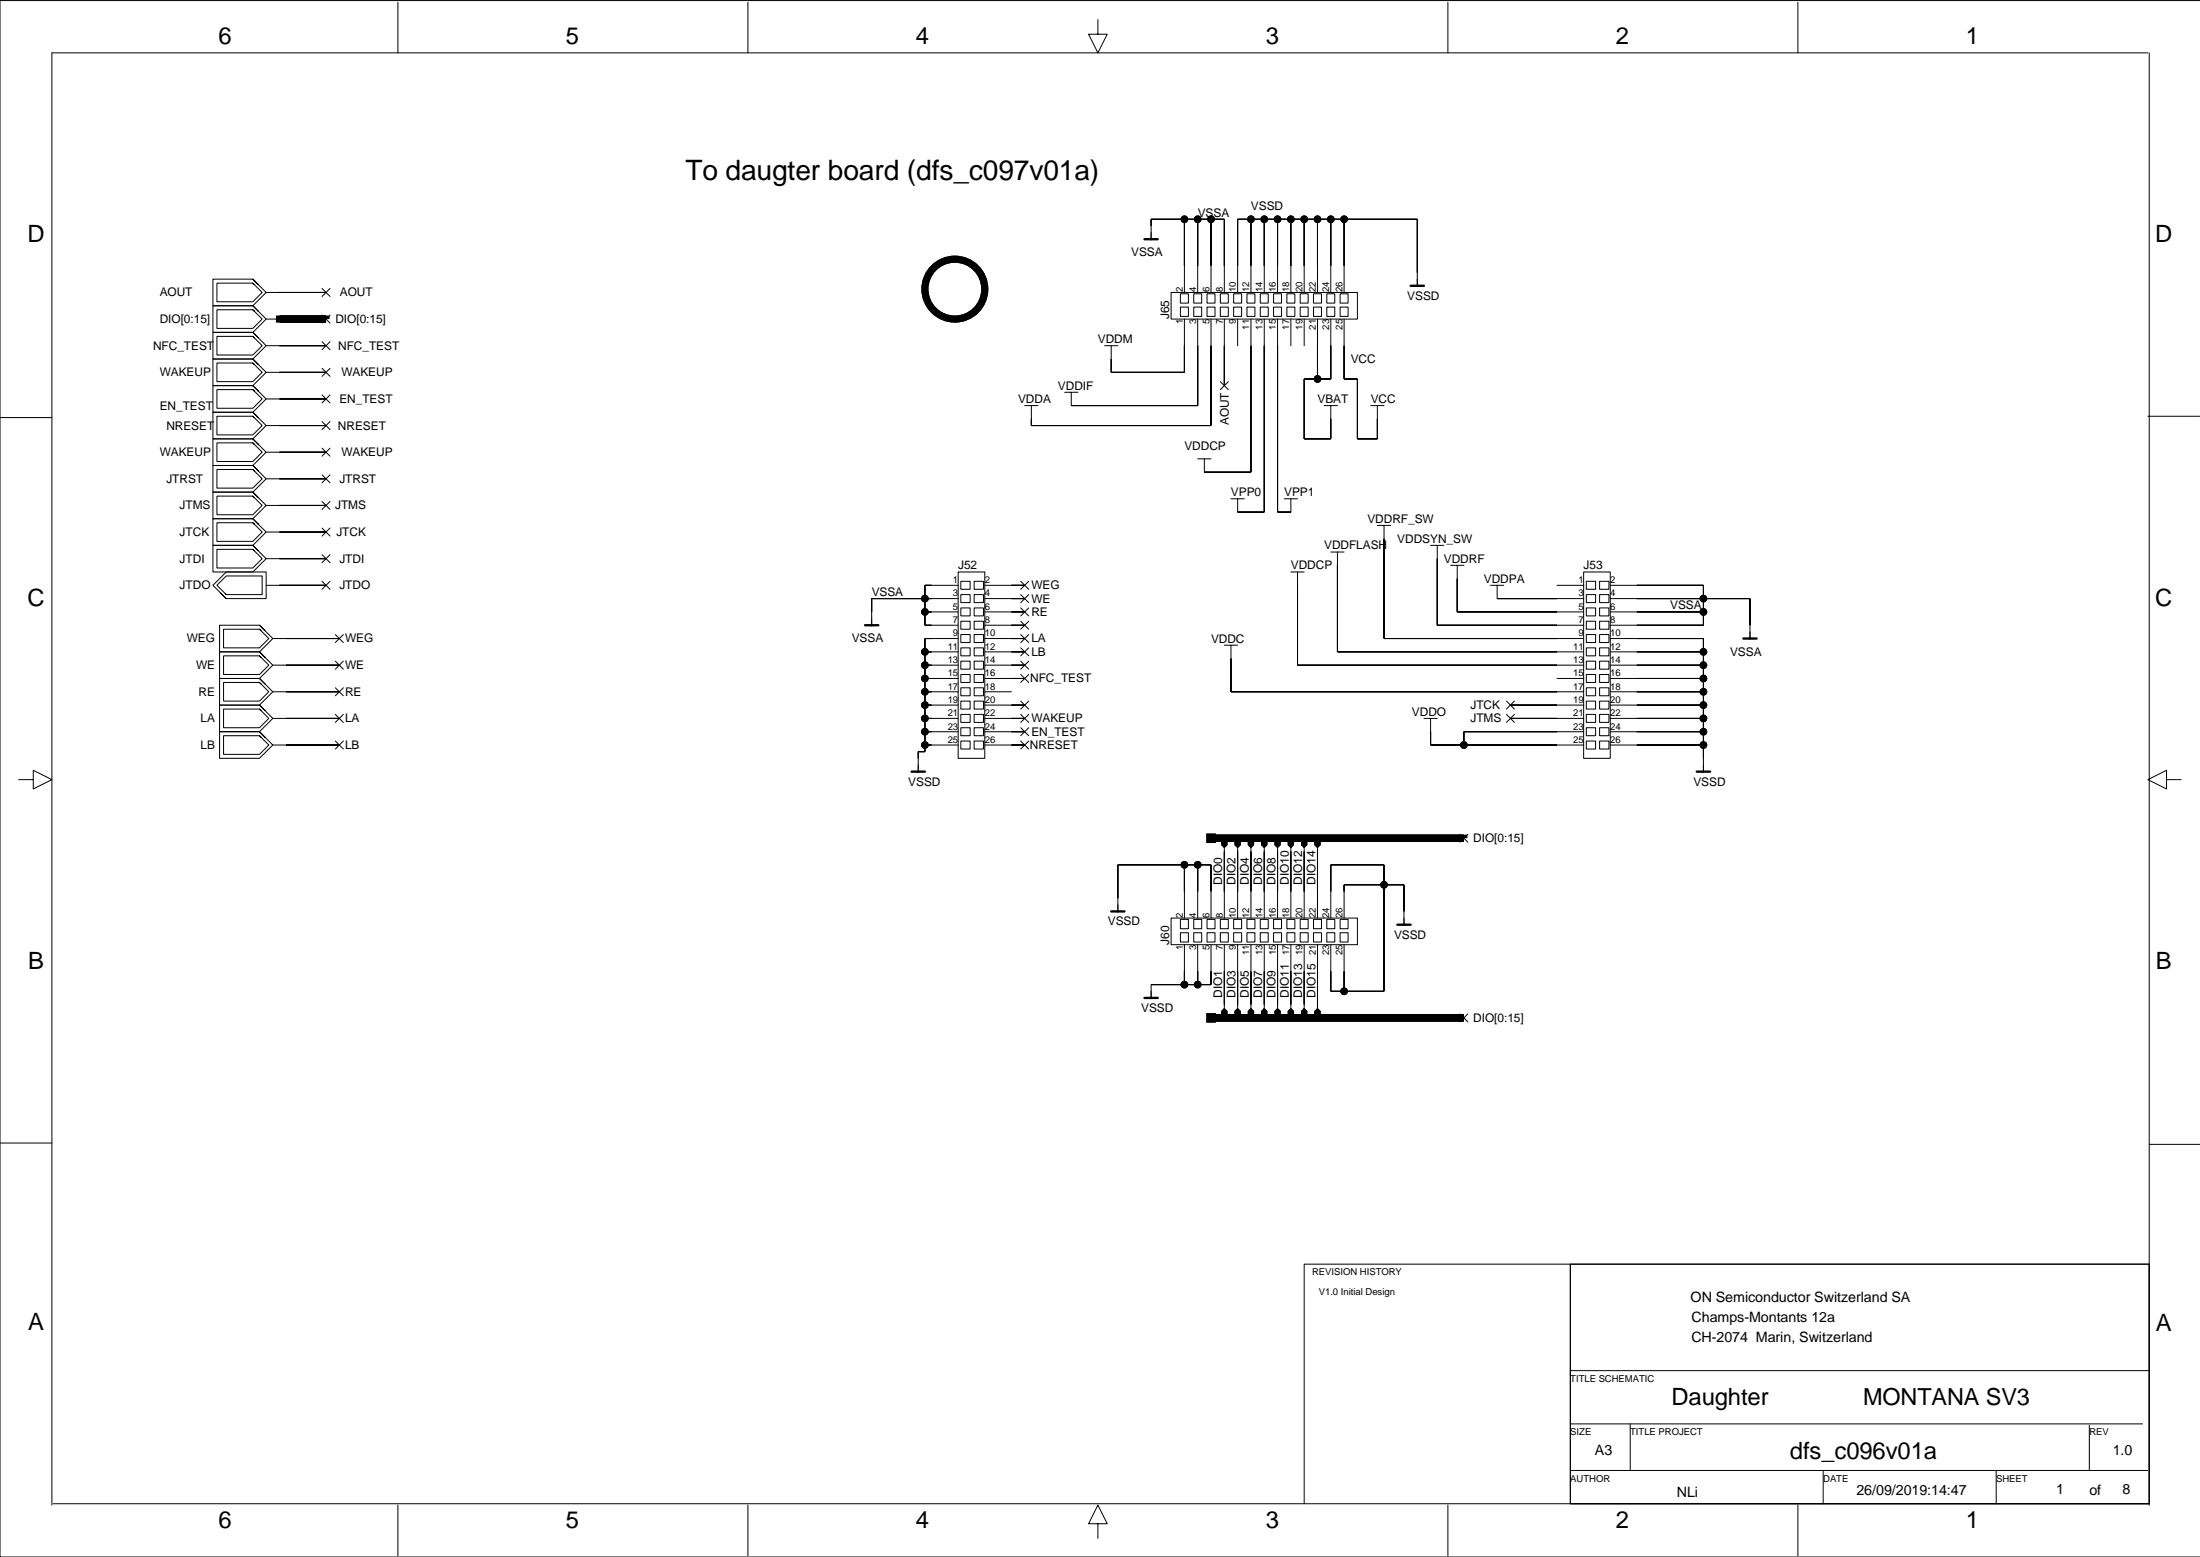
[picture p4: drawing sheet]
<svg xmlns="http://www.w3.org/2000/svg" width="420mm" height="297mm" viewBox="0 0 420 297" stroke-linecap="round" stroke-linejoin="round" font-family="sans-serif">
<g fill="none" stroke="#000" stroke-width=".19">
<path d="M75.9 .4v9.7M142.7 .4v9.7M209.5 3.7v2.8h1.8l-1.8 3.6-1.8-3.6h1.8M276.3 .4v9.7M343.1 .4v9.7M409.9 10.1h-400v277M410.1 10.1v277M419.9 .1h-419.9v296.9h419.9M48.2 54l.3 .3-.3-.3h-6.8v3.6h6.8l1.8-1.8-1.5-1.5M48.2 53.3l1.1 1-1.1-1h-7.6v5h7.6l2.6-2.5-1.5-1.5M48.2 59.1l.3 .2-.3-.2h-6.8v3.6h6.8l1.8-1.8-1.5-1.6M48.2 58.3l1.1 1-1.1-1h-7.6v5.1h7.6l2.6-2.5-1.5-1.6"/>
<path d="M50.8 55.8h11.4M53.3 55.8h.1M61.5 55l1.5 1.6M62.2 55.8h.1M63 55l-1.5 1.6M219.7 43.1h.1M219.7 45.6v-3.8h13.9v14M223.5 55.8h35.5v5.1h-35.5zM225.2 58.6h1.6v1.8h-1.6zM225.2 56h1.6v1.8h-1.6zM226 41.8v14M227.8 58.6h1.5v1.8h-1.5z"/>
<path d="M227.8 56h1.5v1.8h-1.5zM228.5 41.8v14M230.3 58.6h1.5v1.8h-1.5zM230.3 56h1.5v1.8h-1.5zM231.1 41.8v14M232.9 58.6h1.5v1.8h-1.5zM232.9 56h1.5v1.8h-1.5zM235.4 58.6h1.5v1.8h-1.5zM235.4 56h1.5v1.8h-1.5zM237.9 58.6h1.6v1.8h-1.6zM237.9 56h1.6v1.8h-1.6zM238.7 41.8v14"/>
<path d="M240.5 58.6h1.5v1.8h-1.5zM240.5 56h1.5v1.8h-1.5zM241.2 41.8v14M243 58.6h1.5v1.8h-1.5zM243 56h1.5v1.8h-1.5zM243.8 41.8v14M245.6 58.6h1.5v1.8h-1.5zM245.6 56h1.5v1.8h-1.5zM246.3 41.8v14M248.1 58.6h1.5v1.8h-1.5zM248.1 56h1.5v1.8h-1.5zM248.9 41.8v14"/>
<path d="M250.6 58.6h1.6v1.8h-1.6zM250.6 56h1.6v1.8h-1.6zM251.4 41.8v14M253.2 58.6h1.5v1.8h-1.5zM253.2 56h1.5v1.8h-1.5zM253.9 41.8v14M255.7 58.6h1.5v1.8h-1.5zM255.7 56h1.5v1.8h-1.5zM256.5 41.8v14M270.4 52h.1M270.4 54.5v-12.7h-34.2v14M0 79.7h9.9"/>
<path d="M48.2 69.3l.3 .2-.3-.2h-6.8v3.5h6.8l1.8-1.8-1.5-1.5M48.2 68.5l1.1 1-1.1-1h-7.6v5.1h7.6l2.6-2.6-1.5-1.5M48.2 79.4l.3 .3-.3-.3h-6.8v3.6h6.8l1.8-1.8-1.5-1.5M48.2 78.6l1.1 1.1-1.1-1.1h-7.6v5.1h7.6l2.6-2.5-1.5-1.5M48.2 74.3l.3 .3-.3-.3h-6.8v3.6h6.8l1.8-1.8-1.5-1.5M48.2 73.6l1.1 1-1.1-1h-7.6v5h7.6l2.6-2.5-1.5-1.5M48.2 64.2l.3 .2-.3-.2h-6.8v3.5h6.8l1.8-1.7-1.5-1.6M48.2 63.4l1.1 1-1.1-1h-7.6v5.1h7.6l2.6-2.5-1.5-1.6M50.8 71h11.4M50.8 76.1h11.4M50.8 66h11.4M50.8 60.9h2.5"/>
<path d="M53.3 71h.1M53.3 76.1h.1M53.3 66h.1M53.3 60.9h.1M61.5 65.2l1.5 1.5M61.5 60.1l1.5 1.5M61.5 70.3l1.5 1.5M61.5 75.3l1.5 1.6M62.2 66h.1M62.2 60.9h.1M62.2 71h.1M62.2 76.1h.1"/>
<path d="M63 65.2l-1.5 1.5M63 60.1l-1.5 1.5M63 70.3l-1.5 1.5M63 75.3l-1.5 1.6M196.8 79.9h.1M196.8 77.4h1.3M204.4 77.4h.1M204.4 74.8h1.3M212 68.5h.1M212 66h1.3M226 60.9v10.1h-14v-5h-1.2M228.5 60.9v16.5h-24.1v-2.6h-1.2"/>
<path d="M231.1 60.9v20.3h-34.3v-3.8h-1.3M232.9 72.8l1.5 1.5M233.6 73.6h.1M233.6 60.9v12.7M234.4 72.8l-1.5 1.5M236.2 60.9v5.1M238.7 60.9v29.2h-8.9v-2.6h-1.3M241.2 60.9v36.8h-5v-2.5h-1.3M243.8 60.9v36.8h2.5v-2.5h-1.2M246.3 60.9v5.1M248.9 60.9v5.1M251.4 60.9v11.4"/>
<path d="M253.9 79.9h.1M253.9 60.9v11.4h-5v11.4h5v-6.3h-1.2M253.9 77.4h1.3M256.5 60.9v11.4h2.5v11.4h3.8v-6.3h-1.2M262.8 79.9h.1M262.8 77.4h1.3M409.9 79.4h9.9M48.2 94.6l.3 .3-.3-.3h-6.8v3.6h6.8l1.8-1.8-1.5-1.5M48.2 93.9l1.1 1-1.1-1h-7.6v5.1h7.6l2.6-2.6-1.5-1.5M48.2 89.6l.3 .2-.3-.2h-6.8v3.5h6.8l1.8-1.8-1.5-1.5M48.2 88.8l1.1 1-1.1-1h-7.6v5.1h7.6l2.6-2.6-1.5-1.5M48.2 84.5l.3 .2-.3-.2h-6.8v3.5h6.8l1.8-1.7-1.5-1.6"/>
<path d="M48.2 83.7l1.1 1-1.1-1h-7.6v5.1h7.6l2.6-2.5-1.5-1.6M48.2 99.7l.3 .3-.3-.3h-6.8v3.6h6.8l1.8-1.8-1.5-1.5M48.2 99l1.1 1-1.1-1h-7.6v5h7.6l2.6-2.5-1.5-1.5M50.8 81.2h11.4M50.8 96.4h11.4M50.8 91.3h11.4M50.8 86.3h11.4M53.3 81.2h.1M53.3 96.4h.1M53.3 91.3h.1M53.3 86.3h.1M61.5 95.7l1.5 1.5"/>
<path d="M61.5 90.6l1.5 1.5M61.5 80.4l1.5 1.5M61.5 85.5l1.5 1.5M62.2 96.4h.1M62.2 91.3h.1M62.2 81.2h.1M62.2 86.3h.1M63 95.7l-1.5 1.5M63 90.6l-1.5 1.5M63 80.4l-1.5 1.5M63 85.5l-1.5 1.5M229.8 90.1h.1"/>
<path d="M229.8 87.5h1.3M236.2 97.7h.1M236.2 95.2h1.2M246.3 97.7h.1M246.3 95.2h1.3M42.2 113.2l-1.6-1.5 2.6-2.6h7.6v5.1h-7.6l-1-1 1 1M42.9 113.2l-1.5-1.5 1.8-1.8h6.8v3.5h-6.8l-.3-.2 .3 .2M48.2 104.8l.3 .3-.3-.3h-6.8v3.6h6.8l1.8-1.8-1.5-1.5M48.2 104l1.1 1.1-1.1-1.1h-7.6v5.1h7.6l2.6-2.5-1.5-1.5M49.5 119.3l1 1-1-1h-7.6v5.1h7.6l2.6-2.6-1.6-1.5M50.8 111.7h11.4M50.8 101.5h11.4"/>
<path d="M50.8 106.6h11.4M53.3 111.7h.1M53.3 101.5h.1M53.3 106.6h.1M61.5 100.7l1.5 1.6M61.5 105.8l1.5 1.5M61.5 110.9l1.5 1.5M62.2 101.5h.1M62.2 106.6h.1M62.2 111.7h.1M63 100.7l-1.5 1.6M63 105.8l-1.5 1.5"/>
<path d="M63 110.9l-1.5 1.5M166.3 116.7h.1M176.5 116.7h6.3M182.8 109.1h5.1v35.6h-5.1zM182.8 111.7h-6.3v7.6h6.3M182.8 114.2h-16.5v5.1M183.3 110.9h1.8v1.5h-1.8zM183.3 113.4h1.8v1.6h-1.8zM183.3 116h1.8v1.5h-1.8zM183.3 118.5h1.8v1.5h-1.8zM185.9 110.9h1.8v1.5h-1.8zM185.9 113.4h1.8v1.6h-1.8z"/>
<path d="M185.9 116h1.8v1.5h-1.8zM185.9 118.5h1.8v1.5h-1.8zM187.9 111.7h7.6M187.9 114.2h7.6M187.9 116.7h7.6M187.9 119.3h7.6M194.8 110.9l1.5 1.5M194.8 113.4l1.5 1.6M194.8 116l1.5 1.5M194.8 118.5l1.5 1.5M195.5 111.7h.1M195.5 114.2h.1"/>
<path d="M195.5 116.7h.1M195.5 119.3h.1M196.3 110.9l-1.5 1.5M196.3 113.4l-1.5 1.6M196.3 116l-1.5 1.5M196.3 118.5l-1.5 1.5M246.3 109.1h1.3v17.8h54.6M247.6 111.7h.1M247.6 109.1h1.3M253.9 105.3h1.3v19.1h47M255.2 107.9h.1M255.2 105.3h1.3"/>
<path d="M262.8 100.2h1.3v21.6h38.1M264.1 102.8h.1M264.1 100.2h1.3M273 104h1.3v15.3h27.9M274.3 106.6h.1M274.3 104h1.2M276.8 107.9h1.3v8.8h24.1M278.1 110.4h.1M278.1 107.9h1.2M284.4 111.7h1.3v2.5h16.5M285.7 114.2h.1M285.7 111.7h1.3"/>
<path d="M297.1 111.7h5.1M302.2 109.1h5.1v35.6h-5.1zM302.7 110.9h1.8v1.5h-1.8zM302.7 113.4h1.8v1.6h-1.8zM302.7 116h1.8v1.5h-1.8zM302.7 118.5h1.8v1.5h-1.8zM305.2 110.9h1.8v1.5h-1.8zM305.2 113.4h1.8v1.6h-1.8zM305.2 116h1.8v1.5h-1.8zM305.2 118.5h1.8v1.5h-1.8zM307.3 111.7h17.7v7.6h-17.7M307.3 114.2h26.6v7.6"/>
<path d="M307.3 116.7h17.7M333.9 119.3h.1M49.5 120l.3 .3-.3-.3h-6.8v3.6h6.8l1.8-1.8-1.5-1.5M49.5 125.1l.3 .3-.3-.3h-6.8v3.6h6.8l1.8-1.8-1.5-1.5M49.5 124.4l1 1-1-1h-7.6v5h7.6l2.6-2.5-1.6-1.5M49.5 130.2l.3 .3-.3-.3h-6.8v3.6h6.8l1.8-1.8-1.5-1.5M49.5 129.4l1 1.1-1-1.1h-7.6v5.1h7.6l2.6-2.5-1.6-1.5M49.5 135.3l.3 .2-.3-.2h-6.8v3.5h6.8l1.8-1.7-1.5-1.6M49.5 134.5l1 1-1-1h-7.6v5.1h7.6l2.6-2.5-1.6-1.6M49.5 139.6l1 1-1-1h-7.6v5.1h7.6l2.6-2.6-1.6-1.5M52.1 121.8h12.7M52.1 126.9h12.7"/>
<path d="M52.1 132h12.7M52.1 137.1h12.7M54.6 121.8h.1M54.6 126.9h.1M54.6 132h.1M54.6 137.1h.1M64 121.1l1.5 1.5M64 126.1l1.5 1.6M64 131.2l1.5 1.5M64 136.3l1.5 1.5M64.8 121.8h.1M64.8 126.9h.1"/>
<path d="M64.8 132h.1M64.8 137.1h.1M65.5 121.1l-1.5 1.5M65.5 126.1l-1.5 1.6M65.5 131.2l-1.5 1.5M65.5 136.3l-1.5 1.5M176.5 124.4h6.3M176.5 126.9h6.3M176.5 129.4h6.3M176.5 132h6.3M176.5 134.5h6.3M176.5 137.1h6.3"/>
<path d="M176.5 139.6h6.3M182.8 121.8h-6.3v21.6h-1.3v3.8M183.3 121.1h1.8v1.5h-1.8zM183.3 123.6h1.8v1.5h-1.8zM183.3 126.1h1.8v1.6h-1.8zM183.3 128.7h1.8v1.5h-1.8zM183.3 131.2h1.8v1.5h-1.8zM183.3 133.8h1.8v1.5h-1.8zM183.3 136.3h1.8v1.5h-1.8zM183.3 138.8h1.8v1.6h-1.8zM185.9 121.1h1.8v1.5h-1.8zM185.9 123.6h1.8v1.5h-1.8z"/>
<path d="M185.9 126.1h1.8v1.6h-1.8zM185.9 128.7h1.8v1.5h-1.8zM185.9 131.2h1.8v1.5h-1.8zM185.9 133.8h1.8v1.5h-1.8zM185.9 136.3h1.8v1.5h-1.8zM185.9 138.8h1.8v1.6h-1.8zM187.9 124.4h7.6M187.9 121.8h7.6M187.9 126.9h7.6M187.9 129.4h7.6M187.9 132h5.1M187.9 134.5h7.6"/>
<path d="M187.9 137.1h7.6M187.9 139.6h7.6M194.8 126.1l1.5 1.6M194.8 136.3l1.5 1.5M194.8 138.8l1.5 1.6M194.8 128.7l1.5 1.5M194.8 133.8l1.5 1.5M194.8 121.1l1.5 1.5M194.8 123.6l1.5 1.5M195.5 126.9h.1M195.5 137.1h.1M195.5 139.6h.1"/>
<path d="M195.5 129.4h.1M195.5 134.5h.1M195.5 121.8h.1M195.5 124.4h.1M196.3 126.1l-1.5 1.6M196.3 136.3l-1.5 1.5M196.3 138.8l-1.5 1.6M196.3 128.7l-1.5 1.5M196.3 133.8l-1.5 1.5M196.3 121.1l-1.5 1.5M196.3 123.6l-1.5 1.5M233.6 123.1h1.3v8.9h67.3"/>
<path d="M234.9 125.6h.1M234.9 123.1h1.3M271.7 137.1h1.3v5h29.2M273 139.6h.1M273 137.1h1.3M287.5 136.3l1.5 1.5M287.5 133.8l1.5 1.5M288.2 137.1h.1M288.2 134.5h.1M288.2 134.5h14M288.2 137.1h14M289 136.3l-1.5 1.5"/>
<path d="M289 133.8l-1.5 1.5M297.1 129.4h5.1M302.2 139.6h-22.9v2.5M302.7 121.1h1.8v1.5h-1.8zM302.7 123.6h1.8v1.5h-1.8zM302.7 126.1h1.8v1.6h-1.8zM302.7 128.7h1.8v1.5h-1.8zM302.7 131.2h1.8v1.5h-1.8zM302.7 133.8h1.8v1.5h-1.8zM302.7 136.3h1.8v1.5h-1.8zM302.7 138.8h1.8v1.6h-1.8zM305.2 121.1h1.8v1.5h-1.8z"/>
<path d="M305.2 123.6h1.8v1.5h-1.8zM305.2 126.1h1.8v1.6h-1.8zM305.2 128.7h1.8v1.5h-1.8zM305.2 131.2h1.8v1.5h-1.8zM305.2 133.8h1.8v1.5h-1.8zM305.2 136.3h1.8v1.5h-1.8zM305.2 138.8h1.8v1.6h-1.8zM307.3 124.4h17.7M307.3 121.8h17.7v25.4M307.3 126.9h17.7M307.3 129.4h17.7M307.3 132h17.7"/>
<path d="M307.3 134.5h17.7M307.3 137.1h17.7M307.3 139.6h17.7M3.6 148.7h2.7v-1.7l3.6 1.7-3.6 1.8v-1.8M49.5 140.4l.3 .2-.3-.2h-6.8v3.5h6.8l1.8-1.8-1.5-1.5M52.1 142.1h12.7M54.6 142.1h.1M64 141.4l1.5 1.5M64.8 142.1h.1M65.5 141.4l-1.5 1.5M175.2 144.7h.1M176.5 142.1h6.3"/>
<path d="M183.3 141.4h1.8v1.5h-1.8zM185.9 141.4h1.8v1.5h-1.8zM187.9 142.1h7.6M194.8 141.4l1.5 1.5M195.5 142.1h.1M196.3 141.4l-1.5 1.5M241.2 159.9l.6 .5v.8l-.6 .5-.5-.5v-.8zM278.6 159.1l1.5 1.6M279.3 159.9h.1M280.1 159.1l-1.5 1.6M302.7 141.4h1.8v1.5h-1.8zM305.2 141.4h1.8v1.5h-1.8z"/>
<path d="M307.3 142.1h17.7M325 144.7h.1M413.4 148.7v-1.7l-3.5 1.7 3.5 1.8v-1.8h2.8M213.3 171.3h.1M213.3 173.9v-8.9h17.8v10.1M223.5 175.1h35.5v5.1h-35.5zM225.2 177.9h1.6v1.8h-1.6zM225.2 175.4h1.6v1.8h-1.6zM226 165v10.1M227.8 177.9h1.5v1.8h-1.5zM227.8 175.4h1.5v1.8h-1.5zM228.5 165v10.1"/>
<path d="M230.3 177.9h1.5v1.8h-1.5zM230.3 175.4h1.5v1.8h-1.5zM232.9 177.9h1.5v1.8h-1.5zM232.9 175.4h1.5v1.8h-1.5zM233.1 160.4l.5-.5 .5 .5v.8l-.5 .5-.5-.5zM233.6 162.4h.1M233.6 161.7v13.4M235.4 177.9h1.5v1.8h-1.5zM235.4 175.4h1.5v1.8h-1.5zM235.7 160.4l.5-.5 .5 .5v.8l-.5 .5-.5-.5zM236.2 162.4h.1M236.2 161.7v13.4"/>
<path d="M237.9 177.9h1.6v1.8h-1.6zM237.9 175.4h1.6v1.8h-1.6zM238.2 160.4l.5-.5 .5 .5v.8l-.5 .5-.5-.5zM238.7 162.4h.1M238.7 161.7v13.4M240.5 177.9h1.5v1.8h-1.5zM240.5 175.4h1.5v1.8h-1.5zM241.2 162.4h.1M241.2 161.7v13.4M243 177.9h1.5v1.8h-1.5zM243 175.4h1.5v1.8h-1.5zM243.3 160.4l.5-.5 .5 .5v.8l-.5 .5-.5-.5z"/>
<path d="M243.8 162.4h.1M243.8 161.7v13.4M245.6 177.9h1.5v1.8h-1.5zM245.6 175.4h1.5v1.8h-1.5zM245.8 160.4l.5-.5 .5 .5v.8l-.5 .5-.5-.5zM246.3 162.4h.1M246.3 161.7v13.4M248.1 177.9h1.5v1.8h-1.5zM248.1 175.4h1.5v1.8h-1.5zM248.4 160.4l.5-.5 .5 .5v.8l-.5 .5-.5-.5zM248.9 162.4h.1M248.9 161.7v13.4"/>
<path d="M250.6 177.9h1.6v1.8h-1.6zM250.6 175.4h1.6v1.8h-1.6zM250.9 160.4l.5-.5 .5 .5v.8l-.5 .5-.5-.5zM251.4 162.4h.1M251.4 161.7v13.4M253.2 177.9h1.5v1.8h-1.5zM253.2 175.4h1.5v1.8h-1.5zM253.9 175.1v-10.1h10.2v24.1h-10.2v-8.9M255.7 177.9h1.5v1.8h-1.5zM255.7 175.4h1.5v1.8h-1.5zM256.5 175.1v-6.3h11.4v7.6M267.9 173.9h.1"/>
<path d="M219.7 187.8h.1M226 180.2v7.6M228.5 180.2v7.6M231.1 180.2v7.6h-11.4v2.6M233.1 192.9l.5-.5 .5 .5v.8l-.5 .5-.5-.5zM233.6 191.7h.1M233.6 180.2v12.2M235.7 192.9l.5-.5 .5 .5v.8l-.5 .5-.5-.5zM236.2 191.7h.1M236.2 180.2v12.2M238.2 192.9l.5-.5 .5 .5v.8l-.5 .5-.5-.5zM238.7 191.7h.1"/>
<path d="M238.7 180.2v12.2M241.2 191.7h.1M241.2 192.4l.6 .5v.8l-.6 .5-.5-.5v-.8zM241.2 180.2v12.2M243.3 192.9l.5-.5 .5 .5v.8l-.5 .5-.5-.5zM243.8 191.7h.1M243.8 180.2v12.2M245.8 192.9l.5-.5 .5 .5v.8l-.5 .5-.5-.5zM246.3 191.7h.1M246.3 180.2v12.2M248.4 192.9l.5-.5 .5 .5v.8l-.5 .5-.5-.5zM248.9 191.7h.1"/>
<path d="M248.9 180.2v12.2M250.9 192.9l.5-.5 .5 .5v.8l-.5 .5-.5-.5zM251.4 191.7h.1M251.4 180.2v12.2M256.5 180.2v8.9M278.6 193.4l1.5 1.6M279.3 194.2h.1M280.1 193.4l-1.5 1.6M0 218.1h9.9M410.1 218.3h9.8M299.7 241.2h110.4v45.7h-110.4zM299.7 241.2h-50.8v45.7"/>
<path d="M299.7 261.5h110.4M299.7 271.6h109.1M311.1 271.6v8.9M398.7 271.9v8.6M10.2 286.9h399.9M75.9 287.1v9.7M142.7 287.1v9.7M209.5 290.7h1.8l-1.8-3.6-1.8 3.6h1.8v2.8M276.3 287.1v9.7M299.7 280.5h110.2M343.1 287.1v9.7M347.9 280.5v6.4"/>
<path d="M380.9 280.5v6.4"/>
<circle cx="226" cy="41.8" r=".63"/>
<circle cx="228.5" cy="41.8" r=".63"/>
<circle cx="231.1" cy="41.8" r=".63"/>
<circle cx="238.7" cy="41.8" r=".63"/>
<circle cx="241.2" cy="41.8" r=".63"/>
<circle cx="243.8" cy="41.8" r=".63"/>
<circle cx="246.3" cy="41.8" r=".63"/>
<circle cx="248.9" cy="41.8" r=".63"/>
<circle cx="251.4" cy="41.8" r=".63"/>
<circle cx="253.9" cy="41.8" r=".63"/>
<circle cx="256.5" cy="41.8" r=".63"/>
<circle cx="251.4" cy="72.3" r=".63"/>
<circle cx="176.5" cy="114.2" r=".63"/>
<circle cx="176.5" cy="116.7" r=".63"/>
<circle cx="325" cy="114.2" r=".63"/>
<circle cx="325" cy="116.7" r=".63"/>
<circle cx="176.5" cy="134.5" r=".63"/>
<circle cx="176.5" cy="126.9" r=".63"/>
<circle cx="176.5" cy="124.4" r=".63"/>
<circle cx="176.5" cy="132" r=".63"/>
<circle cx="176.5" cy="139.6" r=".63"/>
<circle cx="176.5" cy="129.4" r=".63"/>
<circle cx="176.5" cy="137.1" r=".63"/>
<circle cx="325" cy="134.5" r=".63"/>
<circle cx="325" cy="132" r=".63"/>
<circle cx="325" cy="139.6" r=".63"/>
<circle cx="325" cy="126.9" r=".63"/>
<circle cx="325" cy="124.4" r=".63"/>
<circle cx="325" cy="129.4" r=".63"/>
<circle cx="325" cy="137.1" r=".63"/>
<circle cx="176.5" cy="142.1" r=".63"/>
<circle cx="279.3" cy="142.1" r=".63"/>
<circle cx="325" cy="142.1" r=".63"/>
<circle cx="226" cy="165" r=".63"/>
<circle cx="228.5" cy="165" r=".63"/>
<circle cx="264.1" cy="168.8" r=".63"/>
<circle cx="226" cy="187.8" r=".63"/>
<circle cx="228.5" cy="187.8" r=".63"/>
<circle cx="256.5" cy="189.1" r=".63"/>
</g>
<path d="M218.4 45.6h2.5M269.2 54.5h2.5M165.1 119.3h2.5M332.7 121.8h2.5M174 147.2h2.5M323.8 147.2h2.5M212 173.9h2.6M266.6 176.4h2.6M218.4 190.4h2.5" fill="none" stroke="#000" stroke-width=".45"/>
<g fill="#000" stroke="#000" stroke-width=".19">
<path d="M53.3 55.8h8.9z" fill-rule="evenodd"/>
<path d="M219.7 41.8v1.3z" fill-rule="evenodd"/>
<path d="M219.7 41.8h6.3z" fill-rule="evenodd"/>
<path d="M226 41.8v8.9z" fill-rule="evenodd"/>
<path d="M226 41.8h2.5z" fill-rule="evenodd"/>
<path d="M228.5 41.8v8.9z" fill-rule="evenodd"/>
<path d="M228.5 41.8h2.6z" fill-rule="evenodd"/>
<path d="M231.1 41.8v8.9z" fill-rule="evenodd"/>
<path d="M231.1 41.8h2.5z" fill-rule="evenodd"/>
<path d="M233.6 41.8v8.9z" fill-rule="evenodd"/>
<path d="M236.2 41.8v8.9z" fill-rule="evenodd"/>
<path d="M238.7 41.8v8.9z" fill-rule="evenodd"/>
<path d="M236.2 41.8h2.5z" fill-rule="evenodd"/>
<path d="M241.2 41.8v8.9z" fill-rule="evenodd"/>
<path d="M238.7 41.8h2.5z" fill-rule="evenodd"/>
<path d="M243.8 41.8v8.9z" fill-rule="evenodd"/>
<path d="M241.2 41.8h2.6z" fill-rule="evenodd"/>
<path d="M246.3 41.8v8.9z" fill-rule="evenodd"/>
<path d="M243.8 41.8h2.5z" fill-rule="evenodd"/>
<path d="M248.9 41.8v8.9z" fill-rule="evenodd"/>
<path d="M246.3 41.8h2.6z" fill-rule="evenodd"/>
<path d="M251.4 41.8v8.9z" fill-rule="evenodd"/>
<path d="M248.9 41.8h2.5z" fill-rule="evenodd"/>
<path d="M253.9 41.8v8.9z" fill-rule="evenodd"/>
<path d="M251.4 41.8h2.5z" fill-rule="evenodd"/>
<path d="M256.5 41.8v8.9z" fill-rule="evenodd"/>
<path d="M253.9 41.8h2.6z" fill-rule="evenodd"/>
<path d="M270.4 41.8v10.2z" fill-rule="evenodd"/>
<path d="M256.5 41.8h13.9z" fill-rule="evenodd"/>
<path d="M53.3 66h8.9z" fill-rule="evenodd"/>
<path d="M53.3 71h8.9z" fill-rule="evenodd"/>
<path d="M53.3 76.1h8.9z" fill-rule="evenodd"/>
<path d="M196.8 79.9v1.3z" fill-rule="evenodd"/>
<path d="M212 68.5v2.5z" fill-rule="evenodd"/>
<path d="M212 71h14z" fill-rule="evenodd"/>
<path d="M226 66v5z" fill-rule="evenodd"/>
<path d="M204.4 77.4h24.1z" fill-rule="evenodd"/>
<path d="M228.5 66v11.4z" fill-rule="evenodd"/>
<path d="M231.1 66v15.2z" fill-rule="evenodd"/>
<path d="M233.6 66v7.6z" fill-rule="evenodd"/>
<path d="M238.7 66v24.1z" fill-rule="evenodd"/>
<path d="M241.2 66v31.7z" fill-rule="evenodd"/>
<path d="M243.8 66v31.7z" fill-rule="evenodd"/>
<path d="M248.9 72.3v11.4z" fill-rule="evenodd"/>
<path d="M251.4 66v6.3z" fill-rule="evenodd"/>
<path d="M248.9 72.3h2.5z" fill-rule="evenodd"/>
<path d="M253.9 66v6.3z" fill-rule="evenodd"/>
<path d="M251.4 72.3h2.5z" fill-rule="evenodd"/>
<path d="M253.9 79.9v3.8z" fill-rule="evenodd"/>
<path d="M256.5 66v6.3z" fill-rule="evenodd"/>
<path d="M256.5 72.3h2.5z" fill-rule="evenodd"/>
<path d="M259 72.3v11.4z" fill-rule="evenodd"/>
<path d="M262.8 79.9v3.8z" fill-rule="evenodd"/>
<path d="M53.3 96.4h8.9z" fill-rule="evenodd"/>
<path d="M53.3 91.3h8.9z" fill-rule="evenodd"/>
<path d="M53.3 81.2h8.9z" fill-rule="evenodd"/>
<path d="M53.3 86.3h8.9z" fill-rule="evenodd"/>
<path d="M196.8 81.2h34.3z" fill-rule="evenodd"/>
<path d="M229.8 90.1h8.9z" fill-rule="evenodd"/>
<path d="M236.2 97.7h5z" fill-rule="evenodd"/>
<path d="M243.8 97.7h2.5z" fill-rule="evenodd"/>
<path d="M248.9 83.7h5z" fill-rule="evenodd"/>
<path d="M259 83.7h3.8z" fill-rule="evenodd"/>
<path d="M53.3 101.5h8.9z" fill-rule="evenodd"/>
<path d="M53.3 106.6h8.9z" fill-rule="evenodd"/>
<path d="M53.3 111.7h8.9z" fill-rule="evenodd"/>
<path d="M166.3 114.2v2.5z" fill-rule="evenodd"/>
<path d="M176.5 116.7v2.6z" fill-rule="evenodd"/>
<path d="M176.5 111.7v2.5z" fill-rule="evenodd"/>
<path d="M166.3 114.2h10.2z" fill-rule="evenodd"/>
<path d="M176.5 114.2v2.5z" fill-rule="evenodd"/>
<path d="M176.5 119.3h1.3z" fill-rule="evenodd"/>
<path d="M176.5 111.7h1.3z" fill-rule="evenodd"/>
<path d="M176.5 116.7h1.3z" fill-rule="evenodd"/>
<path d="M176.5 114.2h1.3z" fill-rule="evenodd"/>
<path d="M193 119.3h2.5z" fill-rule="evenodd"/>
<path d="M193 111.7h2.5z" fill-rule="evenodd"/>
<path d="M193 114.2h2.5z" fill-rule="evenodd"/>
<path d="M193 116.7h2.5z" fill-rule="evenodd"/>
<path d="M247.6 111.7v15.2z" fill-rule="evenodd"/>
<path d="M255.2 107.9v16.5z" fill-rule="evenodd"/>
<path d="M264.1 102.8v19z" fill-rule="evenodd"/>
<path d="M274.3 106.6v12.7z" fill-rule="evenodd"/>
<path d="M278.1 110.4v6.3z" fill-rule="evenodd"/>
<path d="M285.7 114.2h11.4z" fill-rule="evenodd"/>
<path d="M278.1 116.7h19z" fill-rule="evenodd"/>
<path d="M274.3 119.3h22.8z" fill-rule="evenodd"/>
<path d="M325 114.2v2.5z" fill-rule="evenodd"/>
<path d="M312.3 116.7h12.7z" fill-rule="evenodd"/>
<path d="M325 116.7v2.6z" fill-rule="evenodd"/>
<path d="M325 111.7v2.5z" fill-rule="evenodd"/>
<path d="M312.3 114.2h12.7z" fill-rule="evenodd"/>
<path d="M312.3 119.3h12.7z" fill-rule="evenodd"/>
<path d="M312.3 111.7h12.7z" fill-rule="evenodd"/>
<path d="M333.9 114.2v5.1z" fill-rule="evenodd"/>
<path d="M325 114.2h8.9z" fill-rule="evenodd"/>
<path d="M54.6 121.8h10.2z" fill-rule="evenodd"/>
<path d="M54.6 126.9h10.2z" fill-rule="evenodd"/>
<path d="M54.6 132h10.2z" fill-rule="evenodd"/>
<path d="M54.6 137.1h10.2z" fill-rule="evenodd"/>
<path d="M176.5 121.8v2.6z" fill-rule="evenodd"/>
<path d="M176.5 124.4v2.5z" fill-rule="evenodd"/>
<path d="M176.5 126.9v2.5z" fill-rule="evenodd"/>
<path d="M176.5 129.4v2.6z" fill-rule="evenodd"/>
<path d="M176.5 132v2.5z" fill-rule="evenodd"/>
<path d="M176.5 134.5v2.6z" fill-rule="evenodd"/>
<path d="M176.5 137.1v2.5z" fill-rule="evenodd"/>
<path d="M176.5 139.6v2.5z" fill-rule="evenodd"/>
<path d="M176.5 121.8h1.3z" fill-rule="evenodd"/>
<path d="M176.5 124.4h1.3z" fill-rule="evenodd"/>
<path d="M176.5 126.9h1.3z" fill-rule="evenodd"/>
<path d="M176.5 129.4h1.3z" fill-rule="evenodd"/>
<path d="M176.5 132h1.3z" fill-rule="evenodd"/>
<path d="M176.5 134.5h1.3z" fill-rule="evenodd"/>
<path d="M176.5 137.1h1.3z" fill-rule="evenodd"/>
<path d="M176.5 139.6h1.3z" fill-rule="evenodd"/>
<path d="M193 126.9h2.5z" fill-rule="evenodd"/>
<path d="M193 137.1h2.5z" fill-rule="evenodd"/>
<path d="M193 139.6h2.5z" fill-rule="evenodd"/>
<path d="M193 129.4h2.5z" fill-rule="evenodd"/>
<path d="M193 134.5h2.5z" fill-rule="evenodd"/>
<path d="M193 121.8h2.5z" fill-rule="evenodd"/>
<path d="M193 124.4h2.5z" fill-rule="evenodd"/>
<path d="M234.9 125.6v6.4z" fill-rule="evenodd"/>
<path d="M273 139.6v2.5z" fill-rule="evenodd"/>
<path d="M279.3 139.6v2.5z" fill-rule="evenodd"/>
<path d="M288.2 137.1h8.9z" fill-rule="evenodd"/>
<path d="M288.2 134.5h8.9z" fill-rule="evenodd"/>
<path d="M279.3 139.6h17.8z" fill-rule="evenodd"/>
<path d="M234.9 132h62.2z" fill-rule="evenodd"/>
<path d="M264.1 121.8h33z" fill-rule="evenodd"/>
<path d="M255.2 124.4h41.9z" fill-rule="evenodd"/>
<path d="M247.6 126.9h49.5z" fill-rule="evenodd"/>
<path d="M312.3 137.1h12.7z" fill-rule="evenodd"/>
<path d="M325 137.1v2.5z" fill-rule="evenodd"/>
<path d="M312.3 126.9h12.7z" fill-rule="evenodd"/>
<path d="M312.3 124.4h12.7z" fill-rule="evenodd"/>
<path d="M325 121.8v2.6z" fill-rule="evenodd"/>
<path d="M325 124.4v2.5z" fill-rule="evenodd"/>
<path d="M325 126.9v2.5z" fill-rule="evenodd"/>
<path d="M312.3 134.5h12.7z" fill-rule="evenodd"/>
<path d="M325 132v2.5z" fill-rule="evenodd"/>
<path d="M325 129.4v2.6z" fill-rule="evenodd"/>
<path d="M312.3 129.4h12.7z" fill-rule="evenodd"/>
<path d="M312.3 132h12.7z" fill-rule="evenodd"/>
<path d="M312.3 121.8h12.7z" fill-rule="evenodd"/>
<path d="M325 134.5v2.6z" fill-rule="evenodd"/>
<path d="M325 139.6v2.5z" fill-rule="evenodd"/>
<path d="M312.3 139.6h12.7z" fill-rule="evenodd"/>
<path d="M54.6 142.1h10.2z" fill-rule="evenodd"/>
<path d="M175.2 143.4v1.3z" fill-rule="evenodd"/>
<path d="M175.2 143.4h1.3z" fill-rule="evenodd"/>
<path d="M176.5 142.1v1.3z" fill-rule="evenodd"/>
<path d="M176.5 142.1h1.3z" fill-rule="evenodd"/>
<path d="M193 142.1h2.5z" fill-rule="evenodd"/>
<path d="M273 142.1h6.3z" fill-rule="evenodd"/>
<path d="M279.3 142.1h17.8z" fill-rule="evenodd"/>
<path d="M325 142.1v2.6z" fill-rule="evenodd"/>
<path d="M312.3 142.1h12.7z" fill-rule="evenodd"/>
<path d="M213.3 165v6.3z" fill-rule="evenodd"/>
<path d="M226 165v5.1z" fill-rule="evenodd"/>
<path d="M213.3 165h12.7z" fill-rule="evenodd"/>
<path d="M228.5 165v5.1z" fill-rule="evenodd"/>
<path d="M226 165h2.5z" fill-rule="evenodd"/>
<path d="M230.3 159.1h1.6v1.6h-1.6z" fill-rule="evenodd"/>
<path d="M231.1 165v5.1z" fill-rule="evenodd"/>
<path d="M228.5 165h2.6z" fill-rule="evenodd"/>
<path d="M233.6 162.4v7.7z" fill-rule="evenodd"/>
<path d="M233.1 160.4l.5-.5 .5 .5v.8l-.5 .5-.5-.5z" fill-rule="evenodd"/>
<path d="M236.2 162.4v7.7z" fill-rule="evenodd"/>
<path d="M235.7 160.4l.5-.5 .5 .5v.8l-.5 .5-.5-.5z" fill-rule="evenodd"/>
<path d="M238.7 162.4v7.7z" fill-rule="evenodd"/>
<path d="M238.2 160.4l.5-.5 .5 .5v.8l-.5 .5-.5-.5z" fill-rule="evenodd"/>
<path d="M241.2 162.4v7.7z" fill-rule="evenodd"/>
<path d="M241.2 159.9l.6 .5v.8l-.6 .5-.5-.5v-.8z" fill-rule="evenodd"/>
<path d="M243.8 162.4v7.7z" fill-rule="evenodd"/>
<path d="M243.3 160.4l.5-.5 .5 .5v.8l-.5 .5-.5-.5z" fill-rule="evenodd"/>
<path d="M246.3 162.4v7.7z" fill-rule="evenodd"/>
<path d="M245.8 160.4l.5-.5 .5 .5v.8l-.5 .5-.5-.5z" fill-rule="evenodd"/>
<path d="M248.9 162.4v7.7z" fill-rule="evenodd"/>
<path d="M248.4 160.4l.5-.5 .5 .5v.8l-.5 .5-.5-.5z" fill-rule="evenodd"/>
<path d="M251.4 162.4v7.7z" fill-rule="evenodd"/>
<path d="M250.9 160.4l.5-.5 .5 .5v.8l-.5 .5-.5-.5z" fill-rule="evenodd"/>
<path d="M253.9 165v5.1z" fill-rule="evenodd"/>
<path d="M256.5 168.8v1.3z" fill-rule="evenodd"/>
<path d="M256.5 168.8h7.6z" fill-rule="evenodd"/>
<path d="M253.9 165h10.2z" fill-rule="evenodd"/>
<path d="M264.1 165v3.8z" fill-rule="evenodd"/>
<path d="M264.1 168.8v20.3z" fill-rule="evenodd"/>
<path d="M267.9 168.8v5.1z" fill-rule="evenodd"/>
<path d="M264.1 168.8h3.8z" fill-rule="evenodd"/>
<path d="M219.7 187.8h6.3z" fill-rule="evenodd"/>
<path d="M226 185.3v2.5z" fill-rule="evenodd"/>
<path d="M228.5 185.3v2.5z" fill-rule="evenodd"/>
<path d="M226 187.8h2.5z" fill-rule="evenodd"/>
<path d="M230.3 193.4h1.6v1.6h-1.6z" fill-rule="evenodd"/>
<path d="M231.1 185.3v2.5z" fill-rule="evenodd"/>
<path d="M228.5 187.8h2.6z" fill-rule="evenodd"/>
<path d="M233.6 185.3v6.4z" fill-rule="evenodd"/>
<path d="M233.1 192.9l.5-.5 .5 .5v.8l-.5 .5-.5-.5z" fill-rule="evenodd"/>
<path d="M236.2 185.3v6.4z" fill-rule="evenodd"/>
<path d="M235.7 192.9l.5-.5 .5 .5v.8l-.5 .5-.5-.5z" fill-rule="evenodd"/>
<path d="M238.7 185.3v6.4z" fill-rule="evenodd"/>
<path d="M238.2 192.9l.5-.5 .5 .5v.8l-.5 .5-.5-.5z" fill-rule="evenodd"/>
<path d="M241.2 185.3v6.4z" fill-rule="evenodd"/>
<path d="M241.2 192.4l.6 .5v.8l-.6 .5-.5-.5v-.8z" fill-rule="evenodd"/>
<path d="M243.8 185.3v6.4z" fill-rule="evenodd"/>
<path d="M243.3 192.9l.5-.5 .5 .5v.8l-.5 .5-.5-.5z" fill-rule="evenodd"/>
<path d="M246.3 185.3v6.4z" fill-rule="evenodd"/>
<path d="M245.8 192.9l.5-.5 .5 .5v.8l-.5 .5-.5-.5z" fill-rule="evenodd"/>
<path d="M248.9 185.3v6.4z" fill-rule="evenodd"/>
<path d="M248.4 192.9l.5-.5 .5 .5v.8l-.5 .5-.5-.5z" fill-rule="evenodd"/>
<path d="M251.4 185.3v6.4z" fill-rule="evenodd"/>
<path d="M250.9 192.9l.5-.5 .5 .5v.8l-.5 .5-.5-.5z" fill-rule="evenodd"/>
<path d="M253.9 185.3v3.8z" fill-rule="evenodd"/>
<path d="M253.9 189.1h2.6z" fill-rule="evenodd"/>
<path d="M256.5 185.3v3.8z" fill-rule="evenodd"/>
<path d="M256.5 189.1h7.6z" fill-rule="evenodd"/>
<circle cx="226" cy="41.8" r=".63"/>
<circle cx="228.5" cy="41.8" r=".63"/>
<circle cx="231.1" cy="41.8" r=".63"/>
<circle cx="238.7" cy="41.8" r=".63"/>
<circle cx="241.2" cy="41.8" r=".63"/>
<circle cx="243.8" cy="41.8" r=".63"/>
<circle cx="246.3" cy="41.8" r=".63"/>
<circle cx="248.9" cy="41.8" r=".63"/>
<circle cx="251.4" cy="41.8" r=".63"/>
<circle cx="253.9" cy="41.8" r=".63"/>
<circle cx="256.5" cy="41.8" r=".63"/>
<circle cx="251.4" cy="72.3" r=".63"/>
<circle cx="176.5" cy="114.2" r=".63"/>
<circle cx="176.5" cy="116.7" r=".63"/>
<circle cx="325" cy="114.2" r=".63"/>
<circle cx="325" cy="116.7" r=".63"/>
<circle cx="176.5" cy="134.5" r=".63"/>
<circle cx="176.5" cy="126.9" r=".63"/>
<circle cx="176.5" cy="124.4" r=".63"/>
<circle cx="176.5" cy="132" r=".63"/>
<circle cx="176.5" cy="139.6" r=".63"/>
<circle cx="176.5" cy="129.4" r=".63"/>
<circle cx="176.5" cy="137.1" r=".63"/>
<circle cx="325" cy="134.5" r=".63"/>
<circle cx="325" cy="132" r=".63"/>
<circle cx="325" cy="139.6" r=".63"/>
<circle cx="325" cy="126.9" r=".63"/>
<circle cx="325" cy="124.4" r=".63"/>
<circle cx="325" cy="129.4" r=".63"/>
<circle cx="325" cy="137.1" r=".63"/>
<circle cx="176.5" cy="142.1" r=".63"/>
<circle cx="279.3" cy="142.1" r=".63"/>
<circle cx="325" cy="142.1" r=".63"/>
<circle cx="226" cy="165" r=".63"/>
<circle cx="228.5" cy="165" r=".63"/>
<circle cx="264.1" cy="168.8" r=".63"/>
<circle cx="226" cy="187.8" r=".63"/>
<circle cx="228.5" cy="187.8" r=".63"/>
<circle cx="256.5" cy="189.1" r=".63"/>
</g>
<circle cx="182.2" cy="55.2" r="5.7" fill="none" stroke="#000" stroke-width="1.3"/>
<g fill="#000" stroke="#000" stroke-width="1.3" stroke-linecap="butt">
<path d="M53.3 60.9h8.9z" fill-rule="evenodd"/>
<path d="M231.1 159.9h48.2z" fill-rule="evenodd"/>
<path d="M231.1 194.2h48.2z" fill-rule="evenodd"/>
</g>
<path d="M53.3 60.9h8.9M231.1 159.9h48.2M231.1 194.2h48.2" fill="none" stroke="#000" stroke-width="1.3" stroke-linecap="butt"/>
<text font-size="5.4" x="130.8" y="34.3">To daugter board (dfs_c097v01a)</text>
<g font-size="4.5">
<text x="41.7" y="8.4">6</text>
<text x="107.9" y="8.4">5</text>
<text x="174.7" y="8.4">4</text>
<text x="241.5" y="8.4">3</text>
<text x="308.3" y="8.4">2</text>
<text x="375.1" y="8.4">1</text>
<text x="5.2" y="46.2">D</text>
<text x="411.3" y="46.2">D</text>
<text x="5.2" y="115.6">C</text>
<text x="411.3" y="115.6">C</text>
<text x="5.4" y="184.9">B</text>
<text x="411.4" y="184.9">B</text>
<text x="5.4" y="253.7">A</text>
<text x="411.4" y="254">A</text>
<text x="319" y="268.1">Daughter</text>
<text x="355.5" y="268.1">MONTANA SV3</text>
<text x="341.6" y="278.2">dfs_c096v01a</text>
<text x="41.7" y="291.5">6</text>
<text x="107.9" y="291.5">5</text>
<text x="174.7" y="291.5">4</text>
<text x="241.5" y="291.5">3</text>
<text x="308.3" y="291.5">2</text>
<text x="375.1" y="291.5">1</text>
</g>
<g font-size="2.7">
<text x="322.6" y="248.3">ON Semiconductor Switzerland SA</text>
<text x="322.7" y="256">CH-2074 Marin, Switzerland</text>
<text x="322.8" y="252.1">Champs-Montants 12a</text>
<text x="304.3" y="277.5">A3</text>
<text x="403.2" y="277.5">1.0</text>
<text x="320" y="285.5">NLi</text>
<text x="354.2" y="285.2">26/09/2019:14:47</text>
<text x="392.3" y="285">1</text>
<text x="398.7" y="285.2">of</text>
<text x="405" y="285">8</text>
</g>
<g font-size="2.3">
<text x="228.5" y="41.3">VSSA</text>
<text x="238.7" y="40">VSSD</text>
<text x="215.9" y="48.9">VSSA</text>
<text x="30.5" y="56.5">AOUT</text>
<text x="64.8" y="56.5">AOUT</text>
<text x="268.5" y="57.2">VSSD</text>
<text x="30.5" y="61.6">DIO[0:15]</text>
<text x="64" y="61.6">DIO[0:15]</text>
<text x="209.5" y="65.4">VDDM</text>
<text x="223.1" y="60.9" transform="rotate(-90 223.1 60.9)">J65</text>
<text x="29.2" y="66.7">NFC_TEST</text>
<text x="30.5" y="71.8">WAKEUP</text>
<text x="64.5" y="66.7">NFC_TEST</text>
<text x="65.1" y="71.8">WAKEUP</text>
<text x="257.8" y="69.2">VCC</text>
<text x="64.8" y="76.9">EN_TEST</text>
<text x="194.3" y="76.9">VDDA</text>
<text x="201.9" y="74.3">VDDIF</text>
<text x="251.4" y="76.9">VBAT</text>
<text x="261.6" y="76.9">VCC</text>
<text x="30.5" y="78.1">EN_TEST</text>
<text x="31.7" y="81.9">NRESET</text>
<text x="64.5" y="81.9">NRESET</text>
<text x="234.5" y="81.1" transform="rotate(-90 234.5 81.1)">AOUT</text>
<text x="30.5" y="87">WAKEUP</text>
<text x="65.1" y="87">WAKEUP</text>
<text x="226" y="85.8">VDDCP</text>
<text x="31.7" y="92.1">JTRST</text>
<text x="64.8" y="92.1">JTRST</text>
<text x="234.9" y="94.6">VPP0</text>
<text x="245.1" y="94.6">VPP1</text>
<text x="34.3" y="97.2">JTMS</text>
<text x="63.9" y="97.2">JTMS</text>
<text x="260.9" y="99.7">VDDRF_SW</text>
<text x="34.3" y="102.3">JTCK</text>
<text x="34.3" y="107.3">JTDI</text>
<text x="64.2" y="102.3">JTCK</text>
<text x="64.8" y="107.3">JTDI</text>
<text x="252.7" y="104.8">VDDFLASH</text>
<text x="266.6" y="103.5">VDDSYN_SW</text>
<text x="275.5" y="107.3">VDDRF</text>
<text x="34.3" y="112.4">JTDO</text>
<text x="64.8" y="112.4">JTDO</text>
<text x="166.3" y="113.7">VSSA</text>
<text x="182.8" y="108.6">J52</text>
<text x="196.8" y="112.4">WEG</text>
<text x="246.3" y="108.6">VDDCP</text>
<text x="283.1" y="111.2">VDDPA</text>
<text x="302.2" y="108.6">J53</text>
<text x="196.8" y="115">WE</text>
<text x="196.8" y="117.5">RE</text>
<text x="318.7" y="116.2">VSSA</text>
<text x="35.7" y="122.6">WEG</text>
<text x="65.8" y="122.6">WEG</text>
<text x="162.5" y="122.6">VSSA</text>
<text x="196.8" y="122.6">LA</text>
<text x="196.8" y="125.1">LB</text>
<text x="231.1" y="122.6">VDDC</text>
<text x="330.1" y="125.1">VSSA</text>
<text x="37.4" y="127.6">WE</text>
<text x="65.8" y="127.6">WE</text>
<text x="196.6" y="130.2">NFC_TEST</text>
<text x="37.9" y="132.7">RE</text>
<text x="38.3" y="137.8">LA</text>
<text x="65.8" y="132.7">RE</text>
<text x="65.8" y="137.8">LA</text>
<text x="196.8" y="137.8">WAKEUP</text>
<text x="269.4" y="136.5">VDDO</text>
<text x="280.6" y="137.8">JTMS</text>
<text x="280.6" y="135.3">JTCK</text>
<text x="38.3" y="142.9">LB</text>
<text x="65.8" y="142.9">LB</text>
<text x="196.5" y="142.9">NRESET</text>
<text x="196.8" y="140.4">EN_TEST</text>
<text x="173.3" y="149.9">VSSD</text>
<text x="323.1" y="149.9">VSSD</text>
<text x="281.1" y="160.7">DIO[0:15]</text>
<text x="233.2" y="168.8" transform="rotate(-90 233.2 168.8)">DIO0</text>
<text x="235.8" y="168.8" transform="rotate(-90 235.8 168.8)">DIO2</text>
<text x="238.3" y="168.8" transform="rotate(-90 238.3 168.8)">DIO4</text>
<text x="240.9" y="168.8" transform="rotate(-90 240.9 168.8)">DIO6</text>
<text x="243.4" y="168.8" transform="rotate(-90 243.4 168.8)">DIO8</text>
<text x="245.9" y="168.8" transform="rotate(-90 245.9 168.8)">DIO10</text>
<text x="248.5" y="168.8" transform="rotate(-90 248.5 168.8)">DIO12</text>
<text x="251" y="168.8" transform="rotate(-90 251 168.8)">DIO14</text>
<text x="211.4" y="176.5">VSSD</text>
<text x="266" y="179.1">VSSD</text>
<text x="223.1" y="180.2" transform="rotate(-90 223.1 180.2)">J60</text>
<text x="233.2" y="190.4" transform="rotate(-90 233.2 190.4)">DIO1</text>
<text x="235.8" y="190.4" transform="rotate(-90 235.8 190.4)">DIO3</text>
<text x="238.3" y="190.4" transform="rotate(-90 238.3 190.4)">DIO5</text>
<text x="240.9" y="190.4" transform="rotate(-90 240.9 190.4)">DIO7</text>
<text x="243.4" y="190.4" transform="rotate(-90 243.4 190.4)">DIO9</text>
<text x="245.9" y="190.4" transform="rotate(-90 245.9 190.4)">DIO11</text>
<text x="248.5" y="190.4" transform="rotate(-90 248.5 190.4)">DIO13</text>
<text x="251" y="190.4" transform="rotate(-90 251 190.4)">DIO15</text>
<text x="217.8" y="193">VSSD</text>
<text x="281.1" y="194.9">DIO[0:15]</text>
</g>
<g font-size="1.8">
<text x="225.7" y="55.8" transform="rotate(-90 225.7 55.8)">2</text>
<text x="228.2" y="55.8" transform="rotate(-90 228.2 55.8)">4</text>
<text x="230.8" y="55.8" transform="rotate(-90 230.8 55.8)">6</text>
<text x="233.3" y="55.8" transform="rotate(-90 233.3 55.8)">8</text>
<text x="235.9" y="55.8" transform="rotate(-90 235.9 55.8)">10</text>
<text x="238.4" y="55.8" transform="rotate(-90 238.4 55.8)">12</text>
<text x="240.9" y="55.8" transform="rotate(-90 240.9 55.8)">14</text>
<text x="243.5" y="55.8" transform="rotate(-90 243.5 55.8)">16</text>
<text x="246" y="55.8" transform="rotate(-90 246 55.8)">18</text>
<text x="248.5" y="55.8" transform="rotate(-90 248.5 55.8)">20</text>
<text x="251.1" y="55.8" transform="rotate(-90 251.1 55.8)">22</text>
<text x="253.6" y="55.8" transform="rotate(-90 253.6 55.8)">24</text>
<text x="256.2" y="55.8" transform="rotate(-90 256.2 55.8)">26</text>
<text x="225.7" y="61.9" transform="rotate(-90 225.7 61.9)">1</text>
<text x="228.2" y="61.9" transform="rotate(-90 228.2 61.9)">3</text>
<text x="230.8" y="61.9" transform="rotate(-90 230.8 61.9)">5</text>
<text x="233.3" y="61.9" transform="rotate(-90 233.3 61.9)">7</text>
<text x="235.9" y="61.9" transform="rotate(-90 235.9 61.9)">9</text>
<text x="238.4" y="62.9" transform="rotate(-90 238.4 62.9)">11</text>
<text x="240.9" y="62.9" transform="rotate(-90 240.9 62.9)">13</text>
<text x="243.5" y="62.9" transform="rotate(-90 243.5 62.9)">15</text>
<text x="246" y="62.9" transform="rotate(-90 246 62.9)">17</text>
<text x="248.5" y="62.9" transform="rotate(-90 248.5 62.9)">19</text>
<text x="251.1" y="62.9" transform="rotate(-90 251.1 62.9)">21</text>
<text x="253.6" y="62.9" transform="rotate(-90 253.6 62.9)">23</text>
<text x="256.2" y="62.9" transform="rotate(-90 256.2 62.9)">25</text>
<text x="181.8" y="113.8">3</text>
<text x="181.8" y="111.2">1</text>
<text x="187.9" y="113.8">4</text>
<text x="187.9" y="111.2">2</text>
<text x="301.2" y="113.8">3</text>
<text x="301.2" y="111.2">1</text>
<text x="307.3" y="113.8">4</text>
<text x="307.3" y="111.2">2</text>
<text x="181.8" y="118.9">7</text>
<text x="181.8" y="116.3">5</text>
<text x="187.9" y="118.9">8</text>
<text x="187.9" y="116.3">6</text>
<text x="301.2" y="118.9">7</text>
<text x="301.2" y="116.3">5</text>
<text x="307.3" y="118.9">8</text>
<text x="307.3" y="116.3">6</text>
<text x="180.8" y="123.9">11</text>
<text x="181.8" y="121.4">9</text>
<text x="187.9" y="123.9">12</text>
<text x="187.9" y="121.4">10</text>
<text x="300.2" y="123.9">11</text>
<text x="301.2" y="121.4">9</text>
<text x="307.3" y="123.9">12</text>
<text x="307.3" y="121.4">10</text>
<text x="180.8" y="131.6">17</text>
<text x="180.8" y="129">15</text>
<text x="180.8" y="126.5">13</text>
<text x="187.9" y="131.6">18</text>
<text x="187.9" y="129">16</text>
<text x="187.9" y="126.5">14</text>
<text x="300.2" y="131.6">17</text>
<text x="300.2" y="129">15</text>
<text x="300.2" y="126.5">13</text>
<text x="307.3" y="131.6">18</text>
<text x="307.3" y="129">16</text>
<text x="307.3" y="126.5">14</text>
<text x="180.8" y="136.6">21</text>
<text x="180.8" y="134.1">19</text>
<text x="187.9" y="136.6">22</text>
<text x="187.9" y="134.1">20</text>
<text x="300.2" y="136.6">21</text>
<text x="300.2" y="134.1">19</text>
<text x="307.3" y="136.6">22</text>
<text x="307.3" y="134.1">20</text>
<text x="180.8" y="141.7">25</text>
<text x="180.8" y="139.2">23</text>
<text x="187.9" y="141.7">26</text>
<text x="187.9" y="139.2">24</text>
<text x="300.2" y="141.7">25</text>
<text x="300.2" y="139.2">23</text>
<text x="307.3" y="141.7">26</text>
<text x="307.3" y="139.2">24</text>
<text x="225.7" y="175.1" transform="rotate(-90 225.7 175.1)">2</text>
<text x="228.2" y="175.1" transform="rotate(-90 228.2 175.1)">4</text>
<text x="230.8" y="175.1" transform="rotate(-90 230.8 175.1)">6</text>
<text x="233.3" y="175.1" transform="rotate(-90 233.3 175.1)">8</text>
<text x="235.9" y="175.1" transform="rotate(-90 235.9 175.1)">10</text>
<text x="238.4" y="175.1" transform="rotate(-90 238.4 175.1)">12</text>
<text x="240.9" y="175.1" transform="rotate(-90 240.9 175.1)">14</text>
<text x="243.5" y="175.1" transform="rotate(-90 243.5 175.1)">16</text>
<text x="246" y="175.1" transform="rotate(-90 246 175.1)">18</text>
<text x="248.5" y="175.1" transform="rotate(-90 248.5 175.1)">20</text>
<text x="251.1" y="175.1" transform="rotate(-90 251.1 175.1)">22</text>
<text x="253.6" y="175.1" transform="rotate(-90 253.6 175.1)">24</text>
<text x="256.2" y="175.1" transform="rotate(-90 256.2 175.1)">26</text>
<text x="225.7" y="181.2" transform="rotate(-90 225.7 181.2)">1</text>
<text x="228.2" y="181.2" transform="rotate(-90 228.2 181.2)">3</text>
<text x="230.8" y="181.2" transform="rotate(-90 230.8 181.2)">5</text>
<text x="233.3" y="181.2" transform="rotate(-90 233.3 181.2)">7</text>
<text x="235.9" y="181.2" transform="rotate(-90 235.9 181.2)">9</text>
<text x="238.4" y="182.2" transform="rotate(-90 238.4 182.2)">11</text>
<text x="240.9" y="182.2" transform="rotate(-90 240.9 182.2)">13</text>
<text x="243.5" y="182.2" transform="rotate(-90 243.5 182.2)">15</text>
<text x="246" y="182.2" transform="rotate(-90 246 182.2)">17</text>
<text x="248.5" y="182.2" transform="rotate(-90 248.5 182.2)">19</text>
<text x="251.1" y="182.2" transform="rotate(-90 251.1 182.2)">21</text>
<text x="253.6" y="182.2" transform="rotate(-90 253.6 182.2)">23</text>
<text x="256.2" y="182.2" transform="rotate(-90 256.2 182.2)">25</text>
<text x="250.4" y="243.3">REVISION HISTORY</text>
<text x="251.7" y="247.1">V1.0 Initial Design</text>
<text x="299.7" y="263.6">TITLE SCHEMATIC</text>
<text x="299.7" y="273.8">SIZE</text>
<text x="311.1" y="273.8">TITLE PROJECT</text>
<text x="398.7" y="273.8">REV</text>
<text x="299.7" y="282.7">AUTHOR</text>
<text x="347.9" y="282.7">DATE</text>
<text x="380.9" y="282.7">SHEET</text>
</g>
</svg>
